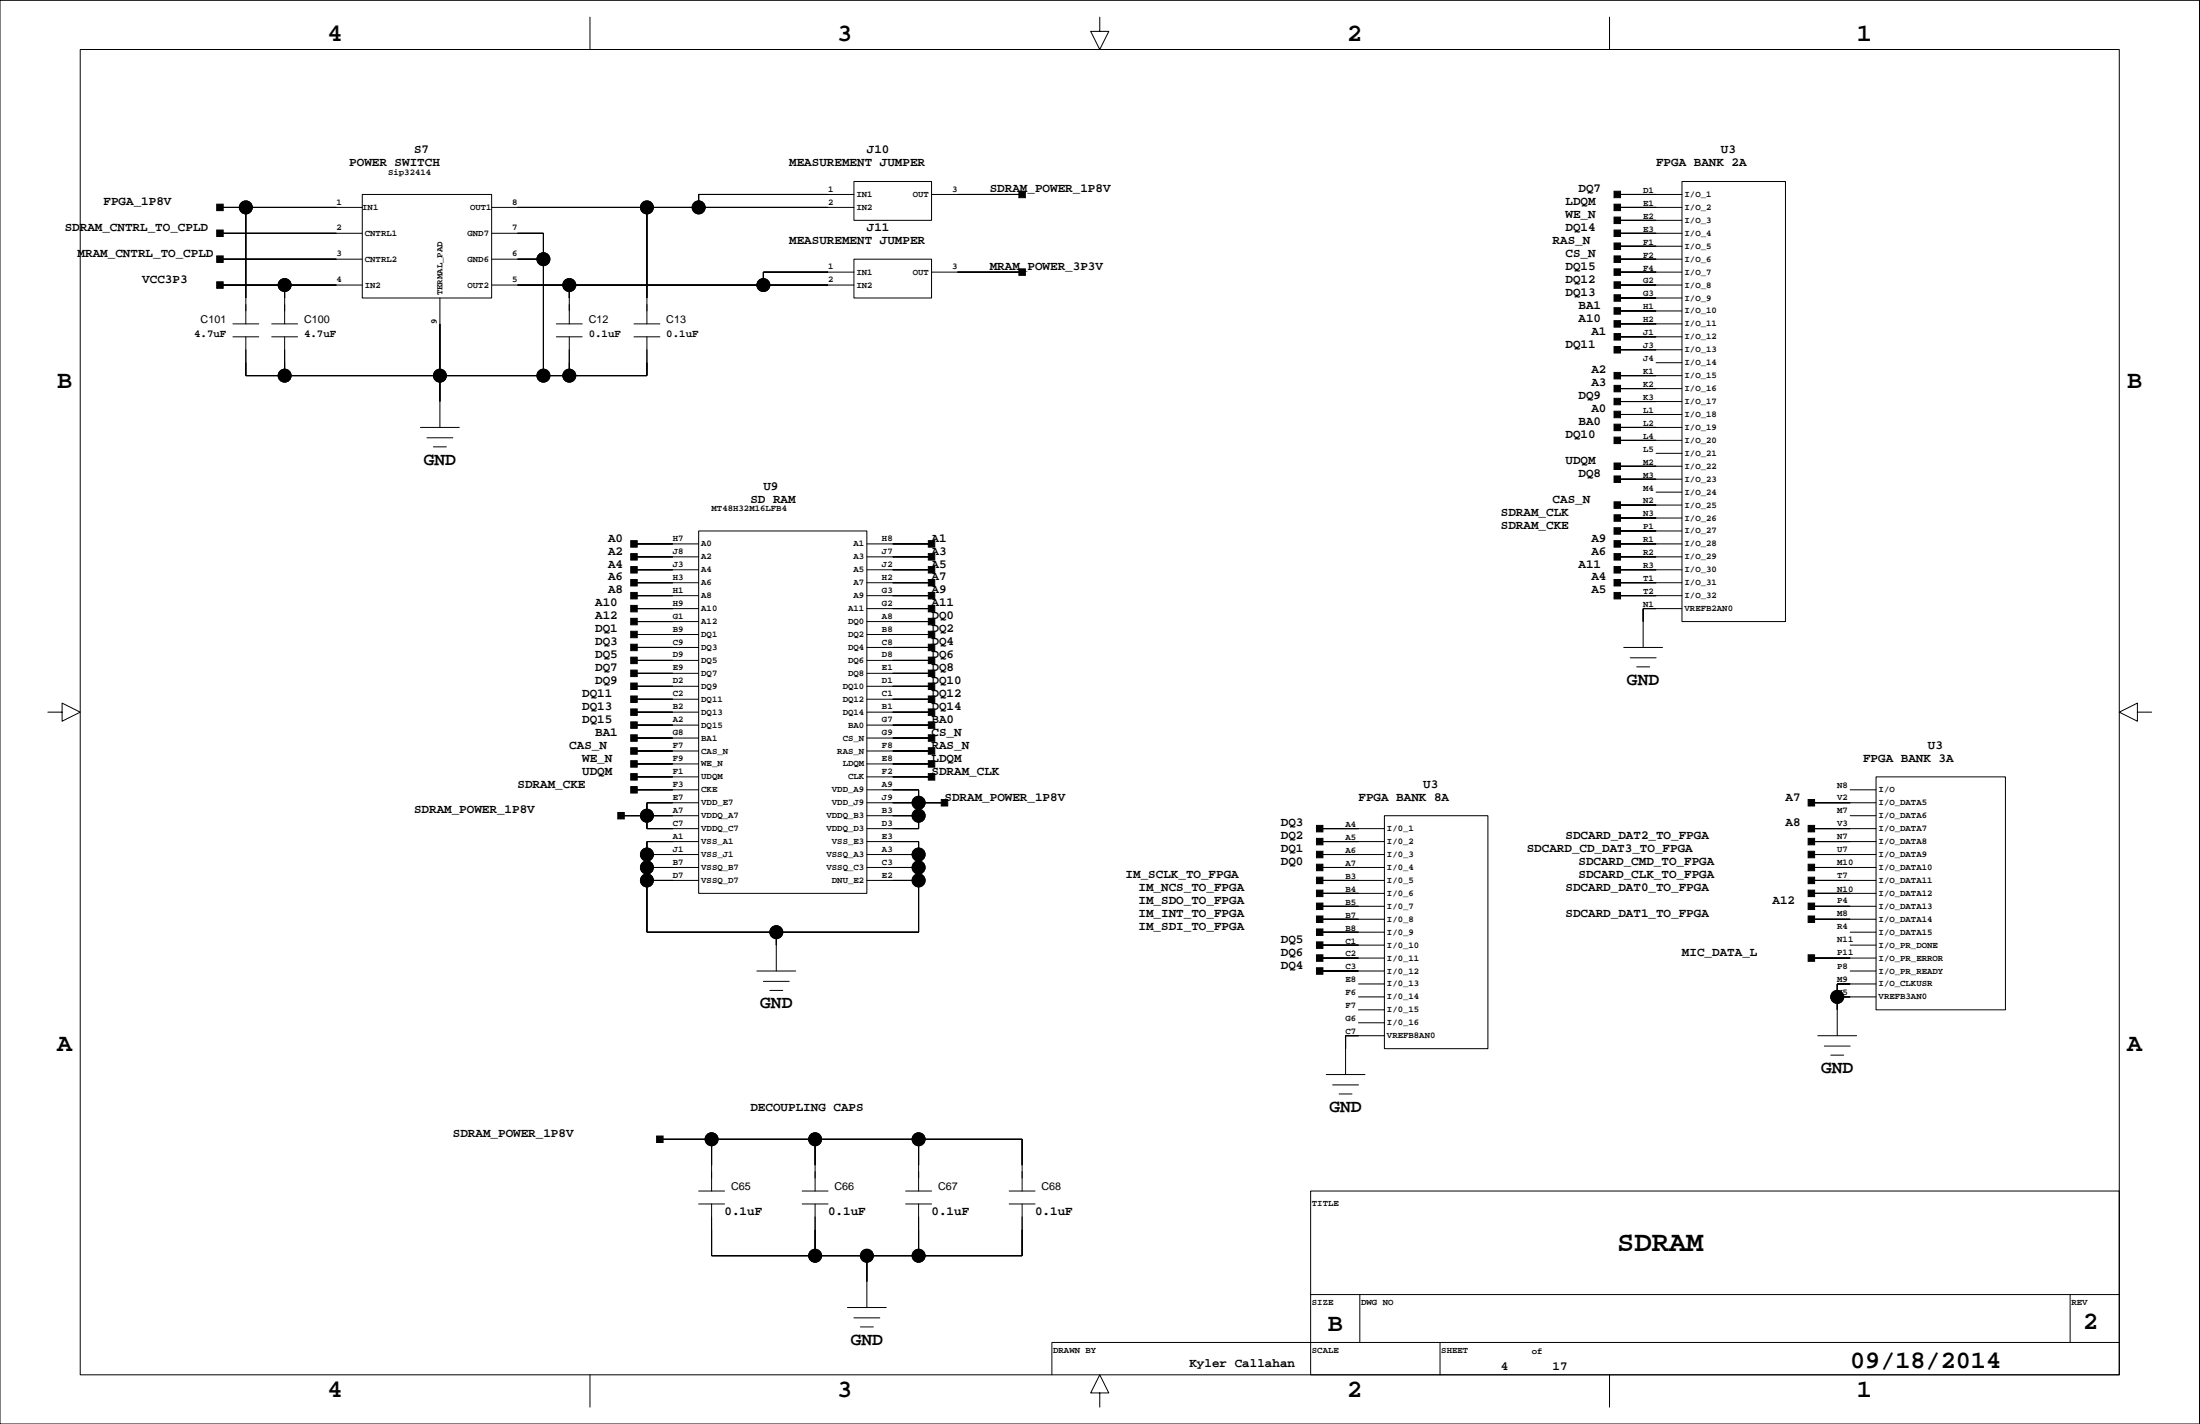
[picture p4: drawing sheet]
<svg xmlns="http://www.w3.org/2000/svg" width="432mm" height="279mm" viewBox="0 0 432 279" stroke-linecap="round" stroke-linejoin="round" font-family="sans-serif">
<g fill="none" stroke="#000" stroke-width=".2">
<path d="M0 .1h431.7v279.3h-431.7zM15.7 9.7h400.3v260.1h-400.3zM115.8 3.4v6.3M215.9 3.4v2.8h1.7l-1.7 3.5-1.8-3.5h1.8M315.9 3.4v6.3M71.1 38.2h25.4v20.3h-25.4zM167.6 35.6h15.2v7.6h-15.2zM167.6 38.2h-30.5v2.5M182.8 38.2h17.8M317.4 38.2h12.7M330.1 35.6h20.3v86.4h-20.3zM43.2 50.9h27.9"/>
<path d="M43.2 45.8h27.9M43.2 55.9h27.9M43.2 40.7h27.9M48.2 40.7v22.8M55.9 55.9v7.6M86.3 58.5v25.4M96.5 50.9h10.2M96.5 45.8h10.2v27.9M96.5 55.9h71.1M96.5 40.7h71.1M111.7 55.9v7.6M127 40.7v22.8"/>
<path d="M167.6 50.9h15.2v7.6h-15.2zM167.6 53.4h-17.8v2.5M182.8 53.4h17.8M317.4 50.9h12.7M317.4 45.8h12.7M317.4 53.4h12.7M317.4 55.9h12.7M317.4 40.7h12.7M317.4 43.2h12.7M317.4 48.3h12.7M317.4 58.5h12.7M45.7 63.5h5.1"/>
<path d="M45.7 66.1h5.1M48.2 66.1v7.6h78.8v-7.6M53.3 63.5h5.1M53.3 66.1h5.1M55.9 66.1v7.6M109.2 63.5h5.1M109.2 66.1h5.1M111.7 66.1v7.6M124.4 63.5h5.1M124.4 66.1h5.1M317.4 63.5h12.7M317.4 66.1h12.7"/>
<path d="M317.4 73.7h12.7M317.4 61h12.7M317.4 68.6h12.7M317.4 76.2h12.7M317.4 78.8h12.7M325 71.2h5.1M82.5 83.9h7.6M83.8 85.9h5.1M85.1 87.7h2.5M317.4 83.9h12.7M317.4 81.3h12.7M317.4 86.4h12.7"/>
<path d="M317.4 91.5h12.7M317.4 94h12.7M317.4 99.1h12.7M325 88.9h5.1M325 96.6h5.1M124.4 106.7h12.7M124.4 109.3h12.7M124.4 111.8h12.7M124.4 114.3h12.7M124.4 116.9h12.7M124.4 119.4h12.7M137.1 104.2h33v71.1h-33z"/>
<path d="M170.1 106.7h12.7M170.1 109.3h12.7M170.1 111.8h12.7M170.1 114.3h12.7M170.1 116.9h12.7M170.1 119.4h12.7M317.4 106.7h12.7M317.4 109.3h12.7M317.4 111.8h12.7M317.4 114.3h12.7M317.4 116.9h12.7M317.4 101.6h12.7"/>
<path d="M317.4 104.2h12.7M330.1 119.4h-7.6v7.6M9.4 139.7h2.8v-1.7l3.5 1.7-3.5 1.8v-1.8M124.4 122h12.7M124.4 124.5h12.7M124.4 127h12.7M124.4 129.6h12.7M124.4 132.1h12.7M124.4 134.7h12.7M124.4 137.2h12.7M124.4 139.7h12.7M170.1 122h12.7"/>
<path d="M170.1 124.5h12.7M170.1 127h12.7M170.1 129.6h12.7M170.1 132.1h12.7M170.1 134.7h12.7M170.1 137.2h12.7M170.1 139.7h12.7M318.7 127h7.6M320 129.1h5M321.2 130.8h2.6M419.5 139.7v-1.7l-3.5 1.7 3.5 1.8v-1.8h2.8M124.4 142.3h12.7"/>
<path d="M124.4 144.8h12.7M124.4 147.3h12.7M124.4 149.9h12.7M124.4 152.4h12.7M124.4 155h12.7M137.1 157.5h-10.1v5.1h10.1M170.1 142.3h12.7M170.1 144.8h12.7M170.1 147.3h12.7M170.1 149.9h12.7M170.1 152.4h12.7M170.1 155h10.2v7.6h-10.2"/>
<path d="M170.1 157.5h15.3M355.5 157.5h12.7M363.1 155h5.1M368.2 152.4h25.4v45.7h-25.4zM121.9 160h15.2M127 167.7h10.1M127 170.2h10.1M127 172.7h10.1M137.1 165.1h-10.1v17.8h53.3v-17.8h-10.2M170.1 160h10.2M170.1 167.7h10.2M170.1 170.2h10.2"/>
<path d="M170.1 172.7h10.2M259 162.6h12.7M259 165.1h12.7M259 167.7h12.7M259 170.2h12.7M259 172.7h12.7M259 177.8h12.7M259 175.3h12.7M271.7 160h20.3v45.8h-20.3zM355.5 162.6h12.7M355.5 165.1h12.7M355.5 167.7h12.7"/>
<path d="M355.5 170.2h12.7M355.5 172.7h12.7M355.5 177.8h12.7M355.5 175.3h12.7M363.1 160h5.1M148.6 190.5h7.6M149.8 192.6h5.1M151.1 194.3h2.5M152.4 182.9v7.6M259 190.5h12.7M259 182.9h12.7M259 188h12.7"/>
<path d="M259 185.4h12.7M259 180.4h12.7M266.6 193.1h5.1M266.6 195.6h5.1M266.6 198.1h5.1M355.5 188h12.7M355.5 180.4h12.7M360.6 195.6h7.6M363.1 190.5h5.1M363.1 182.9h5.1M363.1 185.4h5.1M368.2 193.1h-7.6v10.1"/>
<path d="M260.3 210.8h7.6M261.6 212.9h5M262.8 214.6h2.6M266.6 200.7h5.1M271.7 203.2h-7.6v7.6M356.8 203.2h7.6M358.1 205.2h5M359.3 207h2.6M129.5 223.5h71.1v10.2M137.1 233.7h5.1M137.1 236.2h5.1M139.7 236.2v10.2h60.9v-10.2"/>
<path d="M139.7 223.5v10.2M157.4 233.7h5.1M157.4 236.2h5.1M160 223.5v10.2M160 236.2v10.2M177.8 233.7h5M177.8 236.2h5M180.3 223.5v10.2M180.3 236.2v10.2M198.1 233.7h5.1M198.1 236.2h5.1M257.2 233.7h158.8v36.1h-158.8z"/>
<path d="M166.3 256.5h7.7M167.6 258.6h5.1M170.1 246.4v10.1M257.2 254h158.8M266.9 254v9.4M406.3 254v9.4M115.8 269.8v6.3M168.9 260.4h2.5M215.9 273.3h1.7l-1.7-3.5-1.8 3.5h1.8v2.8M282.6 263.4v6.4M315.9 269.8v6.3M416 263.4h-209.5v6.4"/>
<circle cx="48.2" cy="40.7" r="1.27"/>
<circle cx="55.9" cy="55.9" r="1.27"/>
<circle cx="106.7" cy="50.9" r="1.27"/>
<circle cx="111.7" cy="55.9" r="1.27"/>
<circle cx="127" cy="40.7" r="1.27"/>
<circle cx="137.1" cy="40.7" r="1.27"/>
<circle cx="149.8" cy="55.9" r="1.27"/>
<circle cx="55.9" cy="73.7" r="1.27"/>
<circle cx="86.3" cy="73.7" r="1.27"/>
<circle cx="106.7" cy="73.7" r="1.27"/>
<circle cx="111.7" cy="73.7" r="1.27"/>
<circle cx="180.3" cy="157.5" r="1.27"/>
<circle cx="127" cy="170.2" r="1.27"/>
<circle cx="127" cy="167.7" r="1.27"/>
<circle cx="127" cy="160" r="1.27"/>
<circle cx="127" cy="172.7" r="1.27"/>
<circle cx="180.3" cy="170.2" r="1.27"/>
<circle cx="180.3" cy="160" r="1.27"/>
<circle cx="180.3" cy="167.7" r="1.27"/>
<circle cx="180.3" cy="172.7" r="1.27"/>
<circle cx="152.4" cy="182.9" r="1.27"/>
<circle cx="360.6" cy="195.6" r="1.27"/>
<circle cx="139.7" cy="223.5" r="1.27"/>
<circle cx="160" cy="223.5" r="1.27"/>
<circle cx="180.3" cy="223.5" r="1.27"/>
<circle cx="160" cy="246.4" r="1.27"/>
<circle cx="170.1" cy="246.4" r="1.27"/>
<circle cx="180.3" cy="246.4" r="1.27"/>
</g>
<g fill="#000" stroke="#000" stroke-width=".2">
<path d="M137.1 38.2v2.5z" fill-rule="evenodd"/>
<path d="M137.1 38.2h25.4z" fill-rule="evenodd"/>
<path d="M200 37.5h1.2v1.3h-1.2z" fill-rule="evenodd"/>
<path d="M187.9 38.2h12.7z" fill-rule="evenodd"/>
<path d="M316.8 37.5h1.3v1.3h-1.3z" fill-rule="evenodd"/>
<path d="M317.4 38.2h7.6z" fill-rule="evenodd"/>
<path d="M42.5 45.1h1.3v1.3h-1.3z" fill-rule="evenodd"/>
<path d="M42.5 50.2h1.3v1.3h-1.3z" fill-rule="evenodd"/>
<path d="M42.5 55.3h1.3v1.3h-1.3z" fill-rule="evenodd"/>
<path d="M42.5 40.1h1.3v1.2h-1.3z" fill-rule="evenodd"/>
<path d="M48.2 40.7v17.8z" fill-rule="evenodd"/>
<path d="M43.2 40.7h5z" fill-rule="evenodd"/>
<path d="M43.2 55.9h12.7z" fill-rule="evenodd"/>
<path d="M55.9 55.9v2.6z" fill-rule="evenodd"/>
<path d="M43.2 45.8h22.8z" fill-rule="evenodd"/>
<path d="M43.2 50.9h22.8z" fill-rule="evenodd"/>
<path d="M55.9 55.9h10.1z" fill-rule="evenodd"/>
<path d="M48.2 40.7h17.8z" fill-rule="evenodd"/>
<path d="M101.6 50.9h5.1z" fill-rule="evenodd"/>
<path d="M106.7 50.9v22.8z" fill-rule="evenodd"/>
<path d="M106.7 45.8v5.1z" fill-rule="evenodd"/>
<path d="M101.6 45.8h5.1z" fill-rule="evenodd"/>
<path d="M111.7 55.9v2.6z" fill-rule="evenodd"/>
<path d="M101.6 55.9h10.1z" fill-rule="evenodd"/>
<path d="M127 40.7v17.8z" fill-rule="evenodd"/>
<path d="M101.6 40.7h25.4z" fill-rule="evenodd"/>
<path d="M127 40.7h10.1z" fill-rule="evenodd"/>
<path d="M149.8 53.4v2.5z" fill-rule="evenodd"/>
<path d="M111.7 55.9h38.1z" fill-rule="evenodd"/>
<path d="M149.8 53.4h12.7z" fill-rule="evenodd"/>
<path d="M149.8 55.9h12.7z" fill-rule="evenodd"/>
<path d="M137.1 40.7h25.4z" fill-rule="evenodd"/>
<path d="M200 52.8h1.2v1.2h-1.2z" fill-rule="evenodd"/>
<path d="M187.9 53.4h12.7z" fill-rule="evenodd"/>
<path d="M316.8 40.1h1.3v1.2h-1.3z" fill-rule="evenodd"/>
<path d="M316.8 42.6h1.3v1.3h-1.3z" fill-rule="evenodd"/>
<path d="M316.8 47.7h1.3v1.2h-1.3z" fill-rule="evenodd"/>
<path d="M316.8 50.2h1.3v1.3h-1.3z" fill-rule="evenodd"/>
<path d="M316.8 45.1h1.3v1.3h-1.3z" fill-rule="evenodd"/>
<path d="M316.8 55.3h1.3v1.3h-1.3z" fill-rule="evenodd"/>
<path d="M316.8 52.8h1.3v1.2h-1.3z" fill-rule="evenodd"/>
<path d="M316.8 57.8h1.3v1.3h-1.3z" fill-rule="evenodd"/>
<path d="M317.4 40.7h7.6z" fill-rule="evenodd"/>
<path d="M317.4 43.2h7.6z" fill-rule="evenodd"/>
<path d="M317.4 48.3h7.6z" fill-rule="evenodd"/>
<path d="M317.4 50.9h7.6z" fill-rule="evenodd"/>
<path d="M317.4 45.8h7.6z" fill-rule="evenodd"/>
<path d="M317.4 55.9h7.6z" fill-rule="evenodd"/>
<path d="M317.4 53.4h7.6z" fill-rule="evenodd"/>
<path d="M317.4 58.5h7.6z" fill-rule="evenodd"/>
<path d="M48.2 71.2v2.5z" fill-rule="evenodd"/>
<path d="M55.9 71.2v2.5z" fill-rule="evenodd"/>
<path d="M48.2 73.7h7.7z" fill-rule="evenodd"/>
<path d="M86.3 73.7v5.1z" fill-rule="evenodd"/>
<path d="M86.3 63.5v10.2z" fill-rule="evenodd"/>
<path d="M55.9 73.7h30.4z" fill-rule="evenodd"/>
<path d="M86.3 73.7h20.4z" fill-rule="evenodd"/>
<path d="M111.7 71.2v2.5z" fill-rule="evenodd"/>
<path d="M106.7 73.7h5z" fill-rule="evenodd"/>
<path d="M127 71.2v2.5z" fill-rule="evenodd"/>
<path d="M111.7 73.7h15.3z" fill-rule="evenodd"/>
<path d="M316.8 60.4h1.3v1.2h-1.3z" fill-rule="evenodd"/>
<path d="M316.8 62.9h1.3v1.3h-1.3z" fill-rule="evenodd"/>
<path d="M316.8 65.5h1.3v1.2h-1.3z" fill-rule="evenodd"/>
<path d="M316.8 73.1h1.3v1.2h-1.3z" fill-rule="evenodd"/>
<path d="M316.8 75.6h1.3v1.3h-1.3z" fill-rule="evenodd"/>
<path d="M316.8 78.2h1.3v1.2h-1.3z" fill-rule="evenodd"/>
<path d="M316.8 68h1.3v1.3h-1.3z" fill-rule="evenodd"/>
<path d="M317.4 61h7.6z" fill-rule="evenodd"/>
<path d="M317.4 63.5h7.6z" fill-rule="evenodd"/>
<path d="M317.4 66.1h7.6z" fill-rule="evenodd"/>
<path d="M317.4 73.7h7.6z" fill-rule="evenodd"/>
<path d="M317.4 76.2h7.6z" fill-rule="evenodd"/>
<path d="M317.4 78.8h7.6z" fill-rule="evenodd"/>
<path d="M317.4 68.6h7.6z" fill-rule="evenodd"/>
<path d="M316.8 90.8h1.3v1.3h-1.3z" fill-rule="evenodd"/>
<path d="M316.8 98.5h1.3v1.2h-1.3z" fill-rule="evenodd"/>
<path d="M316.8 83.2h1.3v1.3h-1.3z" fill-rule="evenodd"/>
<path d="M316.8 80.7h1.3v1.3h-1.3z" fill-rule="evenodd"/>
<path d="M316.8 85.8h1.3v1.2h-1.3z" fill-rule="evenodd"/>
<path d="M316.8 93.4h1.3v1.3h-1.3z" fill-rule="evenodd"/>
<path d="M317.4 91.5h7.6z" fill-rule="evenodd"/>
<path d="M317.4 99.1h7.6z" fill-rule="evenodd"/>
<path d="M317.4 83.9h7.6z" fill-rule="evenodd"/>
<path d="M317.4 81.3h7.6z" fill-rule="evenodd"/>
<path d="M317.4 86.4h7.6z" fill-rule="evenodd"/>
<path d="M317.4 94h7.6z" fill-rule="evenodd"/>
<path d="M123.8 106.1h1.3v1.3h-1.3z" fill-rule="evenodd"/>
<path d="M123.8 108.6h1.3v1.3h-1.3z" fill-rule="evenodd"/>
<path d="M123.8 111.2h1.3v1.2h-1.3z" fill-rule="evenodd"/>
<path d="M123.8 113.7h1.3v1.3h-1.3z" fill-rule="evenodd"/>
<path d="M123.8 116.2h1.3v1.3h-1.3z" fill-rule="evenodd"/>
<path d="M124.4 106.7h7.7z" fill-rule="evenodd"/>
<path d="M124.4 109.3h7.7z" fill-rule="evenodd"/>
<path d="M124.4 111.8h7.7z" fill-rule="evenodd"/>
<path d="M124.4 114.3h7.7z" fill-rule="evenodd"/>
<path d="M124.4 116.9h7.7z" fill-rule="evenodd"/>
<path d="M124.4 119.4h7.7z" fill-rule="evenodd"/>
<path d="M182.2 116.2h1.3v1.3h-1.3z" fill-rule="evenodd"/>
<path d="M182.2 113.7h1.3v1.3h-1.3z" fill-rule="evenodd"/>
<path d="M182.2 111.2h1.3v1.2h-1.3z" fill-rule="evenodd"/>
<path d="M182.2 108.6h1.3v1.3h-1.3z" fill-rule="evenodd"/>
<path d="M182.2 106.1h1.3v1.3h-1.3z" fill-rule="evenodd"/>
<path d="M175.2 119.4h7.6z" fill-rule="evenodd"/>
<path d="M175.2 116.9h7.6z" fill-rule="evenodd"/>
<path d="M175.2 114.3h7.6z" fill-rule="evenodd"/>
<path d="M175.2 111.8h7.6z" fill-rule="evenodd"/>
<path d="M175.2 109.3h7.6z" fill-rule="evenodd"/>
<path d="M175.2 106.7h7.6z" fill-rule="evenodd"/>
<path d="M316.8 103.5h1.3v1.3h-1.3z" fill-rule="evenodd"/>
<path d="M316.8 101h1.3v1.3h-1.3z" fill-rule="evenodd"/>
<path d="M316.8 106.1h1.3v1.3h-1.3z" fill-rule="evenodd"/>
<path d="M316.8 111.2h1.3v1.2h-1.3z" fill-rule="evenodd"/>
<path d="M316.8 108.6h1.3v1.3h-1.3z" fill-rule="evenodd"/>
<path d="M316.8 113.7h1.3v1.3h-1.3z" fill-rule="evenodd"/>
<path d="M316.8 116.2h1.3v1.3h-1.3z" fill-rule="evenodd"/>
<path d="M322.5 119.4v2.6z" fill-rule="evenodd"/>
<path d="M317.4 104.2h7.6z" fill-rule="evenodd"/>
<path d="M317.4 101.6h7.6z" fill-rule="evenodd"/>
<path d="M317.4 106.7h7.6z" fill-rule="evenodd"/>
<path d="M317.4 111.8h7.6z" fill-rule="evenodd"/>
<path d="M317.4 109.3h7.6z" fill-rule="evenodd"/>
<path d="M317.4 114.3h7.6z" fill-rule="evenodd"/>
<path d="M317.4 116.9h7.6z" fill-rule="evenodd"/>
<path d="M322.5 119.4h2.5z" fill-rule="evenodd"/>
<path d="M123.8 118.8h1.3v1.3h-1.3z" fill-rule="evenodd"/>
<path d="M123.8 121.3h1.3v1.3h-1.3z" fill-rule="evenodd"/>
<path d="M123.8 123.9h1.3v1.2h-1.3z" fill-rule="evenodd"/>
<path d="M123.8 126.4h1.3v1.3h-1.3z" fill-rule="evenodd"/>
<path d="M123.8 128.9h1.3v1.3h-1.3z" fill-rule="evenodd"/>
<path d="M123.8 131.5h1.3v1.2h-1.3z" fill-rule="evenodd"/>
<path d="M123.8 134h1.3v1.3h-1.3z" fill-rule="evenodd"/>
<path d="M123.8 136.6h1.3v1.2h-1.3z" fill-rule="evenodd"/>
<path d="M124.4 122h7.7z" fill-rule="evenodd"/>
<path d="M124.4 124.5h7.7z" fill-rule="evenodd"/>
<path d="M124.4 127h7.7z" fill-rule="evenodd"/>
<path d="M124.4 129.6h7.7z" fill-rule="evenodd"/>
<path d="M124.4 132.1h7.7z" fill-rule="evenodd"/>
<path d="M124.4 134.7h7.7z" fill-rule="evenodd"/>
<path d="M124.4 137.2h7.7z" fill-rule="evenodd"/>
<path d="M124.4 139.7h7.7z" fill-rule="evenodd"/>
<path d="M182.2 136.6h1.3v1.2h-1.3z" fill-rule="evenodd"/>
<path d="M182.2 134h1.3v1.3h-1.3z" fill-rule="evenodd"/>
<path d="M182.2 131.5h1.3v1.2h-1.3z" fill-rule="evenodd"/>
<path d="M182.2 128.9h1.3v1.3h-1.3z" fill-rule="evenodd"/>
<path d="M182.2 126.4h1.3v1.3h-1.3z" fill-rule="evenodd"/>
<path d="M182.2 123.9h1.3v1.2h-1.3z" fill-rule="evenodd"/>
<path d="M182.2 121.3h1.3v1.3h-1.3z" fill-rule="evenodd"/>
<path d="M182.2 118.8h1.3v1.3h-1.3z" fill-rule="evenodd"/>
<path d="M175.2 139.7h7.6z" fill-rule="evenodd"/>
<path d="M175.2 137.2h7.6z" fill-rule="evenodd"/>
<path d="M175.2 134.7h7.6z" fill-rule="evenodd"/>
<path d="M175.2 132.1h7.6z" fill-rule="evenodd"/>
<path d="M175.2 129.6h7.6z" fill-rule="evenodd"/>
<path d="M175.2 127h7.6z" fill-rule="evenodd"/>
<path d="M175.2 124.5h7.6z" fill-rule="evenodd"/>
<path d="M175.2 122h7.6z" fill-rule="evenodd"/>
<path d="M123.8 139.1h1.3v1.3h-1.3z" fill-rule="evenodd"/>
<path d="M123.8 141.6h1.3v1.3h-1.3z" fill-rule="evenodd"/>
<path d="M123.8 144.2h1.3v1.2h-1.3z" fill-rule="evenodd"/>
<path d="M123.8 146.7h1.3v1.3h-1.3z" fill-rule="evenodd"/>
<path d="M123.8 149.3h1.3v1.2h-1.3z" fill-rule="evenodd"/>
<path d="M123.8 151.8h1.3v1.3h-1.3z" fill-rule="evenodd"/>
<path d="M123.8 154.3h1.3v1.3h-1.3z" fill-rule="evenodd"/>
<path d="M127 157.5v2.5z" fill-rule="evenodd"/>
<path d="M127 157.5h5.1z" fill-rule="evenodd"/>
<path d="M124.4 142.3h7.7z" fill-rule="evenodd"/>
<path d="M124.4 144.8h7.7z" fill-rule="evenodd"/>
<path d="M124.4 147.3h7.7z" fill-rule="evenodd"/>
<path d="M124.4 149.9h7.7z" fill-rule="evenodd"/>
<path d="M124.4 152.4h7.7z" fill-rule="evenodd"/>
<path d="M124.4 155h7.7z" fill-rule="evenodd"/>
<path d="M180.3 157.5v2.5z" fill-rule="evenodd"/>
<path d="M175.2 157.5h5.1z" fill-rule="evenodd"/>
<path d="M180.3 155v2.5z" fill-rule="evenodd"/>
<path d="M175.2 155h5.1z" fill-rule="evenodd"/>
<path d="M182.2 151.8h1.3v1.3h-1.3z" fill-rule="evenodd"/>
<path d="M182.2 149.3h1.3v1.2h-1.3z" fill-rule="evenodd"/>
<path d="M182.2 146.7h1.3v1.3h-1.3z" fill-rule="evenodd"/>
<path d="M182.2 144.2h1.3v1.2h-1.3z" fill-rule="evenodd"/>
<path d="M182.2 141.6h1.3v1.3h-1.3z" fill-rule="evenodd"/>
<path d="M182.2 139.1h1.3v1.3h-1.3z" fill-rule="evenodd"/>
<path d="M175.2 152.4h7.6z" fill-rule="evenodd"/>
<path d="M175.2 149.9h7.6z" fill-rule="evenodd"/>
<path d="M175.2 147.3h7.6z" fill-rule="evenodd"/>
<path d="M175.2 144.8h7.6z" fill-rule="evenodd"/>
<path d="M175.2 142.3h7.6z" fill-rule="evenodd"/>
<path d="M184.7 156.9h1.3v1.2h-1.3z" fill-rule="evenodd"/>
<path d="M180.3 157.5h5.1z" fill-rule="evenodd"/>
<path d="M354.9 156.9h1.3v1.2h-1.3z" fill-rule="evenodd"/>
<path d="M355.5 157.5h7.6z" fill-rule="evenodd"/>
<path d="M121.3 159.4h1.2v1.3h-1.2z" fill-rule="evenodd"/>
<path d="M127 165.1v2.6z" fill-rule="evenodd"/>
<path d="M127 167.7v2.5z" fill-rule="evenodd"/>
<path d="M127 170.2v2.5z" fill-rule="evenodd"/>
<path d="M127 172.7v10.2z" fill-rule="evenodd"/>
<path d="M127 160v2.6z" fill-rule="evenodd"/>
<path d="M121.9 160h5.1z" fill-rule="evenodd"/>
<path d="M127 172.7h5.1z" fill-rule="evenodd"/>
<path d="M127 170.2h5.1z" fill-rule="evenodd"/>
<path d="M127 167.7h5.1z" fill-rule="evenodd"/>
<path d="M127 165.1h5.1z" fill-rule="evenodd"/>
<path d="M127 162.6h5.1z" fill-rule="evenodd"/>
<path d="M127 160h5.1z" fill-rule="evenodd"/>
<path d="M175.2 165.1h5.1z" fill-rule="evenodd"/>
<path d="M180.3 165.1v2.6z" fill-rule="evenodd"/>
<path d="M175.2 167.7h5.1z" fill-rule="evenodd"/>
<path d="M175.2 170.2h5.1z" fill-rule="evenodd"/>
<path d="M175.2 172.7h5.1z" fill-rule="evenodd"/>
<path d="M180.3 167.7v2.5z" fill-rule="evenodd"/>
<path d="M180.3 170.2v2.5z" fill-rule="evenodd"/>
<path d="M180.3 172.7v10.2z" fill-rule="evenodd"/>
<path d="M175.2 162.6h5.1z" fill-rule="evenodd"/>
<path d="M180.3 160v2.6z" fill-rule="evenodd"/>
<path d="M175.2 160h5.1z" fill-rule="evenodd"/>
<path d="M258.4 164.5h1.3v1.3h-1.3z" fill-rule="evenodd"/>
<path d="M258.4 169.6h1.3v1.2h-1.3z" fill-rule="evenodd"/>
<path d="M258.4 162h1.3v1.2h-1.3z" fill-rule="evenodd"/>
<path d="M258.4 167h1.3v1.3h-1.3z" fill-rule="evenodd"/>
<path d="M258.4 174.6h1.3v1.3h-1.3z" fill-rule="evenodd"/>
<path d="M258.4 172.1h1.3v1.3h-1.3z" fill-rule="evenodd"/>
<path d="M258.4 177.2h1.3v1.3h-1.3z" fill-rule="evenodd"/>
<path d="M259 165.1h7.6z" fill-rule="evenodd"/>
<path d="M259 170.2h7.6z" fill-rule="evenodd"/>
<path d="M259 162.6h7.6z" fill-rule="evenodd"/>
<path d="M259 167.7h7.6z" fill-rule="evenodd"/>
<path d="M259 175.3h7.6z" fill-rule="evenodd"/>
<path d="M259 172.7h7.6z" fill-rule="evenodd"/>
<path d="M259 177.8h7.6z" fill-rule="evenodd"/>
<path d="M354.9 177.2h1.3v1.3h-1.3z" fill-rule="evenodd"/>
<path d="M354.9 162h1.3v1.2h-1.3z" fill-rule="evenodd"/>
<path d="M354.9 164.5h1.3v1.3h-1.3z" fill-rule="evenodd"/>
<path d="M354.9 167h1.3v1.3h-1.3z" fill-rule="evenodd"/>
<path d="M354.9 169.6h1.3v1.2h-1.3z" fill-rule="evenodd"/>
<path d="M354.9 172.1h1.3v1.3h-1.3z" fill-rule="evenodd"/>
<path d="M354.9 174.6h1.3v1.3h-1.3z" fill-rule="evenodd"/>
<path d="M355.5 177.8h7.6z" fill-rule="evenodd"/>
<path d="M355.5 162.6h7.6z" fill-rule="evenodd"/>
<path d="M355.5 165.1h7.6z" fill-rule="evenodd"/>
<path d="M355.5 167.7h7.6z" fill-rule="evenodd"/>
<path d="M355.5 170.2h7.6z" fill-rule="evenodd"/>
<path d="M355.5 172.7h7.6z" fill-rule="evenodd"/>
<path d="M355.5 175.3h7.6z" fill-rule="evenodd"/>
<path d="M127 182.9h25.4z" fill-rule="evenodd"/>
<path d="M152.4 182.9v2.5z" fill-rule="evenodd"/>
<path d="M152.4 182.9h27.9z" fill-rule="evenodd"/>
<path d="M258.4 189.9h1.3v1.3h-1.3z" fill-rule="evenodd"/>
<path d="M258.4 187.3h1.3v1.3h-1.3z" fill-rule="evenodd"/>
<path d="M258.4 184.8h1.3v1.3h-1.3z" fill-rule="evenodd"/>
<path d="M258.4 182.3h1.3v1.2h-1.3z" fill-rule="evenodd"/>
<path d="M258.4 179.7h1.3v1.3h-1.3z" fill-rule="evenodd"/>
<path d="M259 190.5h7.6z" fill-rule="evenodd"/>
<path d="M259 188h7.6z" fill-rule="evenodd"/>
<path d="M259 185.4h7.6z" fill-rule="evenodd"/>
<path d="M259 182.9h7.6z" fill-rule="evenodd"/>
<path d="M259 180.4h7.6z" fill-rule="evenodd"/>
<path d="M354.9 179.7h1.3v1.3h-1.3z" fill-rule="evenodd"/>
<path d="M354.9 187.3h1.3v1.3h-1.3z" fill-rule="evenodd"/>
<path d="M360.6 193.1v2.5z" fill-rule="evenodd"/>
<path d="M360.6 195.6v2.5z" fill-rule="evenodd"/>
<path d="M360.6 193.1h2.5z" fill-rule="evenodd"/>
<path d="M360.6 195.6h2.5z" fill-rule="evenodd"/>
<path d="M355.5 180.4h7.6z" fill-rule="evenodd"/>
<path d="M355.5 188h7.6z" fill-rule="evenodd"/>
<path d="M264.1 203.2v2.6z" fill-rule="evenodd"/>
<path d="M264.1 203.2h2.5z" fill-rule="evenodd"/>
<path d="M128.9 222.9h1.2v1.3h-1.2z" fill-rule="evenodd"/>
<path d="M129.5 223.5h10.2z" fill-rule="evenodd"/>
<path d="M139.7 223.5v5.1z" fill-rule="evenodd"/>
<path d="M139.7 223.5h20.3z" fill-rule="evenodd"/>
<path d="M160 223.5v5.1z" fill-rule="evenodd"/>
<path d="M160 223.5h20.3z" fill-rule="evenodd"/>
<path d="M180.3 223.5v5.1z" fill-rule="evenodd"/>
<path d="M200.6 223.5v5.1z" fill-rule="evenodd"/>
<path d="M180.3 223.5h20.3z" fill-rule="evenodd"/>
<path d="M139.7 241.3v5.1z" fill-rule="evenodd"/>
<path d="M139.7 246.4h20.3z" fill-rule="evenodd"/>
<path d="M160 241.3v5.1z" fill-rule="evenodd"/>
<path d="M170.1 246.4v5.1z" fill-rule="evenodd"/>
<path d="M160 246.4h10.1z" fill-rule="evenodd"/>
<path d="M170.1 246.4h10.2z" fill-rule="evenodd"/>
<path d="M180.3 241.3v5.1z" fill-rule="evenodd"/>
<path d="M200.6 241.3v5.1z" fill-rule="evenodd"/>
<path d="M180.3 246.4h20.3z" fill-rule="evenodd"/>
<circle cx="48.2" cy="40.7" r="1.27"/>
<circle cx="55.9" cy="55.9" r="1.27"/>
<circle cx="106.7" cy="50.9" r="1.27"/>
<circle cx="111.7" cy="55.9" r="1.27"/>
<circle cx="127" cy="40.7" r="1.27"/>
<circle cx="137.1" cy="40.7" r="1.27"/>
<circle cx="149.8" cy="55.9" r="1.27"/>
<circle cx="55.9" cy="73.7" r="1.27"/>
<circle cx="86.3" cy="73.7" r="1.27"/>
<circle cx="106.7" cy="73.7" r="1.27"/>
<circle cx="111.7" cy="73.7" r="1.27"/>
<circle cx="180.3" cy="157.5" r="1.27"/>
<circle cx="127" cy="170.2" r="1.27"/>
<circle cx="127" cy="167.7" r="1.27"/>
<circle cx="127" cy="160" r="1.27"/>
<circle cx="127" cy="172.7" r="1.27"/>
<circle cx="180.3" cy="170.2" r="1.27"/>
<circle cx="180.3" cy="160" r="1.27"/>
<circle cx="180.3" cy="167.7" r="1.27"/>
<circle cx="180.3" cy="172.7" r="1.27"/>
<circle cx="152.4" cy="182.9" r="1.27"/>
<circle cx="360.6" cy="195.6" r="1.27"/>
<circle cx="139.7" cy="223.5" r="1.27"/>
<circle cx="160" cy="223.5" r="1.27"/>
<circle cx="180.3" cy="223.5" r="1.27"/>
<circle cx="160" cy="246.4" r="1.27"/>
<circle cx="170.1" cy="246.4" r="1.27"/>
<circle cx="180.3" cy="246.4" r="1.27"/>
</g>
<text font-size="5.6" x="317.4" y="245.4">SDRAM</text>
<g font-size="4.9">
<text x="64.3" y="8.1">4</text>
<text x="164.3" y="8.1">3</text>
<text x="264.4" y="8.1">2</text>
<text x="364.4" y="8.1">1</text>
<text x="11.2" y="76.1">B</text>
<text x="417.5" y="76.1">B</text>
<text x="11.2" y="206.1">A</text>
<text x="417.5" y="206.1">A</text>
<text x="260.6" y="261.2">B</text>
<text x="408.8" y="260.7">2</text>
<text x="363.1" y="268.4">09/18/2014</text>
<text x="64.3" y="274.2">4</text>
<text x="164.3" y="274.2">3</text>
<text x="264.4" y="274.2">2</text>
<text x="364.4" y="274.2">1</text>
</g>
<g font-size="3.5">
<text x="83.2" y="91.2">GND</text>
<text x="319.3" y="134.4">GND</text>
<text x="149.2" y="197.9">GND</text>
<text x="357.4" y="210.6">GND</text>
<text x="260.9" y="218.2">GND</text>
<text x="167" y="263.9">GND</text>
</g>
<g font-size="2.5">
<text x="68.6" y="32.6">POWER SWITCH</text>
<text x="81.3" y="30.1">S7</text>
<text x="154.9" y="32.6">MEASUREMENT JUMPER</text>
<text x="170.1" y="30.1">J10</text>
<text x="325" y="32.6">FPGA BANK 2A</text>
<text x="337.7" y="30.1">U3</text>
<text x="20.3" y="40.3">FPGA_1P8V</text>
<text x="194.3" y="37.7">SDRAM_POWER_1P8V</text>
<text x="307.3" y="40.3">LDQM</text>
<text x="309.8" y="37.7">DQ7</text>
<text x="12.7" y="45.3">SDRAM_CNTRL_TO_CPLD</text>
<text x="154.9" y="47.9">MEASUREMENT JUMPER</text>
<text x="170.1" y="45.3">J11</text>
<text x="304.7" y="47.9">RAS_N</text>
<text x="307.3" y="42.8">WE_N</text>
<text x="307.3" y="45.3">DQ14</text>
<text x="15.2" y="50.4">MRAM_CNTRL_TO_CPLD</text>
<text x="194.3" y="53">MRAM_POWER_3P3V</text>
<text x="307.3" y="50.4">CS_N</text>
<text x="307.3" y="53">DQ15</text>
<text x="27.9" y="55.5">VCC3P3</text>
<text x="307.3" y="58">DQ13</text>
<text x="307.3" y="55.5">DQ12</text>
<text x="309.8" y="63.1">A10</text>
<text x="309.8" y="60.6">BA1</text>
<text x="312.3" y="65.6">A1</text>
<text x="307.3" y="68.2">DQ11</text>
<text x="312.3" y="73.3">A2</text>
<text x="312.3" y="75.8">A3</text>
<text x="309.8" y="83.4">BA0</text>
<text x="309.8" y="78.3">DQ9</text>
<text x="312.3" y="80.9">A0</text>
<text x="307.3" y="86">DQ10</text>
<text x="307.3" y="91">UDQM</text>
<text x="309.8" y="93.6">DQ8</text>
<text x="147.3" y="98.7">SD RAM</text>
<text x="149.8" y="96.1">U9</text>
<text x="294.6" y="101.2">SDRAM_CLK</text>
<text x="304.7" y="98.7">CAS_N</text>
<text x="119.4" y="106.3">A0</text>
<text x="182.8" y="106.3">A1</text>
<text x="294.6" y="103.7">SDRAM_CKE</text>
<text x="312.3" y="106.3">A9</text>
<text x="119.4" y="108.8">A2</text>
<text x="119.4" y="111.4">A4</text>
<text x="119.4" y="113.9">A6</text>
<text x="182.8" y="108.8">A3</text>
<text x="182.8" y="111.4">A5</text>
<text x="182.8" y="113.9">A7</text>
<text x="309.8" y="111.4">A11</text>
<text x="312.3" y="113.9">A4</text>
<text x="312.3" y="108.8">A6</text>
<text x="116.8" y="119">A10</text>
<text x="119.4" y="116.4">A8</text>
<text x="182.8" y="116.4">A9</text>
<text x="182.8" y="119">A11</text>
<text x="312.3" y="116.4">A5</text>
<text x="116.8" y="121.5">A12</text>
<text x="116.8" y="124.1">DQ1</text>
<text x="182.8" y="121.5">DQ0</text>
<text x="182.8" y="124.1">DQ2</text>
<text x="116.8" y="126.6">DQ3</text>
<text x="116.8" y="129.1">DQ5</text>
<text x="116.8" y="131.7">DQ7</text>
<text x="182.8" y="126.6">DQ4</text>
<text x="182.8" y="129.1">DQ6</text>
<text x="182.8" y="131.7">DQ8</text>
<text x="114.3" y="136.8">DQ11</text>
<text x="116.8" y="134.2">DQ9</text>
<text x="182.8" y="134.2">DQ10</text>
<text x="182.8" y="136.8">DQ12</text>
<text x="114.3" y="139.3">DQ13</text>
<text x="114.3" y="141.8">DQ15</text>
<text x="182.8" y="139.3">DQ14</text>
<text x="182.8" y="141.8">BA0</text>
<text x="111.7" y="146.9">CAS_N</text>
<text x="114.3" y="149.4">WE_N</text>
<text x="116.8" y="144.4">BA1</text>
<text x="182.8" y="144.4">CS_N</text>
<text x="182.8" y="146.9">RAS_N</text>
<text x="182.8" y="149.4">LDQM</text>
<text x="365.7" y="149.4">FPGA BANK 3A</text>
<text x="378.4" y="146.9">U3</text>
<text x="101.6" y="154.5">SDRAM_CKE</text>
<text x="114.3" y="152">UDQM</text>
<text x="182.8" y="152">SDRAM_CLK</text>
<text x="279.3" y="154.5">U3</text>
<text x="81.3" y="159.6">SDRAM_POWER_1P8V</text>
<text x="185.4" y="157.1">SDRAM_POWER_1P8V</text>
<text x="266.6" y="157.1">FPGA BANK 8A</text>
<text x="350.4" y="157.1">A7</text>
<text x="251.4" y="167.2">DQ1</text>
<text x="251.4" y="162.1">DQ3</text>
<text x="251.4" y="164.7">DQ2</text>
<text x="299.7" y="167.2">SDCARD_CD_DAT3_TO_FPGA</text>
<text x="307.3" y="164.7">SDCARD_DAT2_TO_FPGA</text>
<text x="350.4" y="162.1">A8</text>
<text x="220.9" y="172.3">IM_SCLK_TO_FPGA</text>
<text x="251.4" y="169.8">DQ0</text>
<text x="309.8" y="169.8">SDCARD_CMD_TO_FPGA</text>
<text x="309.8" y="172.3">SDCARD_CLK_TO_FPGA</text>
<text x="223.5" y="177.4">IM_SDO_TO_FPGA</text>
<text x="223.5" y="179.9">IM_INT_TO_FPGA</text>
<text x="223.5" y="174.8">IM_NCS_TO_FPGA</text>
<text x="307.3" y="174.8">SDCARD_DAT0_TO_FPGA</text>
<text x="307.3" y="179.9">SDCARD_DAT1_TO_FPGA</text>
<text x="347.9" y="177.4">A12</text>
<text x="223.5" y="182.5">IM_SDI_TO_FPGA</text>
<text x="251.4" y="185">DQ5</text>
<text x="251.4" y="187.5">DQ6</text>
<text x="251.4" y="190.1">DQ4</text>
<text x="330.1" y="187.5">MIC_DATA_L</text>
<text x="147.3" y="218">DECOUPLING CAPS</text>
<text x="88.9" y="223.1">SDRAM_POWER_1P8V</text>
<text x="142.2" y="238.3">0.1uF</text>
<text x="162.5" y="238.3">0.1uF</text>
<text x="182.8" y="238.3">0.1uF</text>
<text x="203.2" y="238.3">0.1uF</text>
<text x="233.5" y="268.2">Kyler Callahan</text>
<text x="294.6" y="268.8">4</text>
<text x="304.7" y="268.8">17</text>
</g>
<g font-size="2.1">
<text x="39.4" y="63.4">C101</text>
<text x="59.7" y="63.4">C100</text>
<text x="115.5" y="63.4">C12</text>
<text x="130.8" y="63.4">C13</text>
<text x="38.1" y="66">4.7uF</text>
<text x="59.7" y="66">4.7uF</text>
<text x="115.5" y="66">0.1uF</text>
<text x="130.8" y="66">0.1uF</text>
<text x="143.5" y="233.6">C65</text>
<text x="163.8" y="233.6">C66</text>
<text x="184.1" y="233.6">C67</text>
<text x="204.4" y="233.6">C68</text>
</g>
<g font-size="1.8">
<text x="76.2" y="34.3">Sip32414</text>
<text x="66" y="40.1">1</text>
<text x="71.1" y="41.2">IN1</text>
<text x="92.3" y="41.2">OUT1</text>
<text x="100.5" y="40.1">8</text>
<text x="162.5" y="40.1">2</text>
<text x="162.5" y="37.6">1</text>
<text x="168.1" y="38.7">IN1</text>
<text x="168.1" y="41.2">IN2</text>
<text x="179.2" y="38.7">OUT</text>
<text x="186.9" y="37.6">3</text>
<text x="322.5" y="40.4">E1</text>
<text x="322.5" y="37.8">D1</text>
<text x="330.6" y="38.7">I/O_1</text>
<text x="330.6" y="41.2">I/O_2</text>
<text x="66" y="45.2">2</text>
<text x="71.6" y="46.3">CNTRL1</text>
<text x="91.8" y="46.3">GND7</text>
<text x="100.5" y="45.2">7</text>
<text x="322.5" y="48">F1</text>
<text x="322.5" y="45.5">E3</text>
<text x="322.5" y="42.9">E2</text>
<text x="330.6" y="43.7">I/O_3</text>
<text x="330.6" y="46.3">I/O_4</text>
<text x="66" y="50.3">3</text>
<text x="71.6" y="51.3">CNTRL2</text>
<text x="91.8" y="51.3">GND6</text>
<text x="100.5" y="50.3">6</text>
<text x="162.5" y="52.8">1</text>
<text x="168.1" y="53.9">IN1</text>
<text x="179.2" y="53.9">OUT</text>
<text x="186.9" y="52.8">3</text>
<text x="322.5" y="53.1">F4</text>
<text x="322.5" y="50.5">F2</text>
<text x="330.6" y="48.8">I/O_5</text>
<text x="330.6" y="51.3">I/O_6</text>
<text x="330.6" y="53.9">I/O_7</text>
<text x="66" y="55.4">4</text>
<text x="71.6" y="56.4">IN2</text>
<text x="86.8" y="58" transform="rotate(-90 86.8 58)">TERMAL_PAD</text>
<text x="91.8" y="56.4">OUT2</text>
<text x="100.5" y="55.4">5</text>
<text x="162.5" y="55.4">2</text>
<text x="168.1" y="56.4">IN2</text>
<text x="322.5" y="58.2">G3</text>
<text x="322.5" y="55.6">G2</text>
<text x="330.6" y="56.4">I/O_8</text>
<text x="330.6" y="59">I/O_9</text>
<text x="85.7" y="63.5" transform="rotate(-90 85.7 63.5)">9</text>
<text x="322.5" y="65.8">J1</text>
<text x="322.5" y="63.2">H2</text>
<text x="322.5" y="60.7">H1</text>
<text x="330.6" y="61.5">I/O_10</text>
<text x="330.6" y="64">I/O_11</text>
<text x="322.5" y="70.9">J4</text>
<text x="322.5" y="68.3">J3</text>
<text x="330.6" y="66.6">I/O_12</text>
<text x="330.6" y="69.1">I/O_13</text>
<text x="330.6" y="71.7">I/O_14</text>
<text x="322.5" y="75.9">K2</text>
<text x="322.5" y="73.4">K1</text>
<text x="330.6" y="74.2">I/O_15</text>
<text x="330.6" y="76.7">I/O_16</text>
<text x="322.5" y="83.6">L2</text>
<text x="322.5" y="81">L1</text>
<text x="322.5" y="78.5">K3</text>
<text x="330.6" y="79.3">I/O_17</text>
<text x="330.6" y="81.8">I/O_18</text>
<text x="322.5" y="88.6">L5</text>
<text x="322.5" y="86.1">L4</text>
<text x="330.6" y="84.4">I/O_19</text>
<text x="330.6" y="86.9">I/O_20</text>
<text x="330.6" y="89.4">I/O_21</text>
<text x="322.5" y="93.7">M3</text>
<text x="322.5" y="91.2">M2</text>
<text x="330.6" y="92">I/O_22</text>
<text x="330.6" y="94.5">I/O_23</text>
<text x="139.7" y="100.3">MT48H32M16LFB4</text>
<text x="322.5" y="101.3">N3</text>
<text x="322.5" y="98.8">N2</text>
<text x="322.5" y="96.2">M4</text>
<text x="330.6" y="97.1">I/O_24</text>
<text x="330.6" y="99.6">I/O_25</text>
<text x="132" y="106.2">H7</text>
<text x="137.6" y="107.2">A0</text>
<text x="167.5" y="107.2">A1</text>
<text x="173.1" y="106.2">H8</text>
<text x="322.5" y="106.4">R1</text>
<text x="322.5" y="103.9">P1</text>
<text x="330.6" y="102.1">I/O_26</text>
<text x="330.6" y="104.7">I/O_27</text>
<text x="330.6" y="107.2">I/O_28</text>
<text x="132" y="113.8">H3</text>
<text x="132" y="111.2">J3</text>
<text x="132" y="108.7">J8</text>
<text x="137.6" y="109.8">A2</text>
<text x="137.6" y="112.3">A4</text>
<text x="167.5" y="109.8">A3</text>
<text x="167.5" y="112.3">A5</text>
<text x="173.1" y="113.8">H2</text>
<text x="173.1" y="111.2">J2</text>
<text x="173.1" y="108.7">J7</text>
<text x="322.5" y="111.5">R3</text>
<text x="322.5" y="108.9">R2</text>
<text x="330.6" y="109.8">I/O_29</text>
<text x="330.6" y="112.3">I/O_30</text>
<text x="132" y="118.8">H9</text>
<text x="132" y="116.3">H1</text>
<text x="137.6" y="114.8">A6</text>
<text x="137.6" y="117.4">A8</text>
<text x="137.6" y="119.9">A10</text>
<text x="166.5" y="119.9">A11</text>
<text x="167.5" y="114.8">A7</text>
<text x="167.5" y="117.4">A9</text>
<text x="173.1" y="118.8">G2</text>
<text x="173.1" y="116.3">G3</text>
<text x="322.5" y="116.6">T2</text>
<text x="322.5" y="114">T1</text>
<text x="322.5" y="119.1">N1</text>
<text x="330.6" y="119.9">VREFB2AN0</text>
<text x="330.6" y="114.8">I/O_31</text>
<text x="330.6" y="117.4">I/O_32</text>
<text x="132" y="123.9">B9</text>
<text x="132" y="121.4">G1</text>
<text x="137.6" y="122.5">A12</text>
<text x="137.6" y="125">DQ1</text>
<text x="166.5" y="122.5">DQ0</text>
<text x="166.5" y="125">DQ2</text>
<text x="173.1" y="123.9">B8</text>
<text x="173.1" y="121.4">A8</text>
<text x="132" y="131.5">E9</text>
<text x="132" y="129">D9</text>
<text x="132" y="126.5">C9</text>
<text x="137.6" y="127.5">DQ3</text>
<text x="137.6" y="130.1">DQ5</text>
<text x="166.5" y="127.5">DQ4</text>
<text x="166.5" y="130.1">DQ6</text>
<text x="173.1" y="131.5">E1</text>
<text x="173.1" y="129">D8</text>
<text x="173.1" y="126.5">C8</text>
<text x="132" y="136.6">C2</text>
<text x="132" y="134.1">D2</text>
<text x="137.6" y="132.6">DQ7</text>
<text x="137.6" y="135.1">DQ9</text>
<text x="137.6" y="137.7">DQ11</text>
<text x="165.4" y="135.1">DQ10</text>
<text x="165.4" y="137.7">DQ12</text>
<text x="166.5" y="132.6">DQ8</text>
<text x="173.1" y="136.6">C1</text>
<text x="173.1" y="134.1">D1</text>
<text x="132" y="141.7">A2</text>
<text x="132" y="139.2">B2</text>
<text x="137.6" y="140.2">DQ13</text>
<text x="137.6" y="142.8">DQ15</text>
<text x="165.4" y="140.2">DQ14</text>
<text x="166.5" y="142.8">BA0</text>
<text x="173.1" y="141.7">G7</text>
<text x="173.1" y="139.2">B1</text>
<text x="132" y="149.3">F9</text>
<text x="132" y="146.8">F7</text>
<text x="132" y="144.2">G8</text>
<text x="137.6" y="145.3">BA1</text>
<text x="137.6" y="147.8">CAS_N</text>
<text x="164.3" y="147.8">RAS_N</text>
<text x="165.4" y="145.3">CS_N</text>
<text x="173.1" y="149.3">E8</text>
<text x="173.1" y="146.8">F8</text>
<text x="173.1" y="144.2">G9</text>
<text x="132" y="154.4">F3</text>
<text x="132" y="151.9">F1</text>
<text x="137.6" y="150.4">WE_N</text>
<text x="137.6" y="152.9">UDQM</text>
<text x="137.6" y="155.5">CKE</text>
<text x="163.3" y="155.5">VDD_A9</text>
<text x="165.4" y="150.4">LDQM</text>
<text x="166.5" y="152.9">CLK</text>
<text x="173.1" y="154.4">A9</text>
<text x="173.1" y="151.9">F2</text>
<text x="360.6" y="154.7">N8</text>
<text x="368.7" y="155.5">I/O</text>
<text x="132" y="159.5">A7</text>
<text x="132" y="156.9">E7</text>
<text x="137.6" y="158">VDD_E7</text>
<text x="137.6" y="160.5">VDDQ_A7</text>
<text x="162.2" y="160.5">VDDQ_B3</text>
<text x="163.3" y="158">VDD_J9</text>
<text x="173.1" y="159.5">B3</text>
<text x="173.1" y="156.9">J9</text>
<text x="360.6" y="159.5">M7</text>
<text x="360.6" y="156.9">V2</text>
<text x="368.7" y="158">I/O_DATA5</text>
<text x="368.7" y="160.5">I/O_DATA6</text>
<text x="132" y="167.1">J1</text>
<text x="132" y="164.6">A1</text>
<text x="132" y="162">C7</text>
<text x="137.6" y="163.1">VDDQ_C7</text>
<text x="137.6" y="165.6">VSS_A1</text>
<text x="162.2" y="163.1">VDDQ_D3</text>
<text x="163.3" y="165.6">VSS_E3</text>
<text x="173.1" y="167.1">A3</text>
<text x="173.1" y="164.6">E3</text>
<text x="173.1" y="162">D3</text>
<text x="264.1" y="167.4">A6</text>
<text x="264.1" y="164.8">A5</text>
<text x="264.1" y="162.3">A4</text>
<text x="272.2" y="163.1">I/0_1</text>
<text x="272.2" y="165.6">I/0_2</text>
<text x="360.6" y="167.1">U7</text>
<text x="360.6" y="164.6">N7</text>
<text x="360.6" y="162">V3</text>
<text x="368.7" y="163.1">I/O_DATA7</text>
<text x="368.7" y="165.6">I/O_DATA8</text>
<text x="132" y="172.2">D7</text>
<text x="132" y="169.6">B7</text>
<text x="137.6" y="168.2">VSS_J1</text>
<text x="137.6" y="170.7">VSSQ_B7</text>
<text x="137.6" y="173.2">VSSQ_D7</text>
<text x="162.2" y="168.2">VSSQ_A3</text>
<text x="162.2" y="170.7">VSSQ_C3</text>
<text x="163.3" y="173.2">DNU_E2</text>
<text x="173.1" y="172.2">E2</text>
<text x="173.1" y="169.6">C3</text>
<text x="264.1" y="172.4">B3</text>
<text x="264.1" y="169.9">A7</text>
<text x="272.2" y="168.2">I/0_3</text>
<text x="272.2" y="170.7">I/0_4</text>
<text x="272.2" y="173.2">I/0_5</text>
<text x="360.6" y="172.2">T7</text>
<text x="360.6" y="169.6">M10</text>
<text x="368.7" y="168.2">I/O_DATA9</text>
<text x="368.7" y="170.7">I/O_DATA10</text>
<text x="368.7" y="173.2">I/O_DATA11</text>
<text x="264.1" y="177.5">B5</text>
<text x="264.1" y="175">B4</text>
<text x="272.2" y="175.8">I/0_6</text>
<text x="272.2" y="178.3">I/0_7</text>
<text x="360.6" y="179.8">M8</text>
<text x="360.6" y="177.3">P4</text>
<text x="360.6" y="175">N10</text>
<text x="368.7" y="175.8">I/O_DATA12</text>
<text x="368.7" y="178.3">I/O_DATA13</text>
<text x="264.1" y="185.1">C1</text>
<text x="264.1" y="182.6">B8</text>
<text x="264.1" y="180">B7</text>
<text x="272.2" y="180.9">I/0_8</text>
<text x="272.2" y="183.4">I/0_9</text>
<text x="272.2" y="185.9">I/0_10</text>
<text x="360.6" y="184.9">N11</text>
<text x="360.6" y="182.3">R4</text>
<text x="368.7" y="180.9">I/O_DATA14</text>
<text x="368.7" y="183.4">I/O_DATA15</text>
<text x="368.7" y="185.9">I/O_PR_DONE</text>
<text x="264.1" y="190.2">C3</text>
<text x="264.1" y="187.7">C2</text>
<text x="272.2" y="188.5">I/0_11</text>
<text x="272.2" y="191">I/0_12</text>
<text x="360.6" y="190.2">P8</text>
<text x="360.6" y="187.4">P11</text>
<text x="368.7" y="188.5">I/O_PR_ERROR</text>
<text x="368.7" y="191">I/O_PR_READY</text>
<text x="264.1" y="197.8">F7</text>
<text x="264.1" y="195.3">F6</text>
<text x="264.1" y="192.7">E8</text>
<text x="272.2" y="193.6">I/0_13</text>
<text x="272.2" y="196.1">I/0_14</text>
<text x="360.6" y="192.7">M9</text>
<text x="360.6" y="195.3">V5</text>
<text x="368.7" y="196.1">VREFB3AN0</text>
<text x="368.7" y="193.6">I/O_CLKUSR</text>
<text x="264.1" y="202.9">C7</text>
<text x="264.1" y="200.4">G6</text>
<text x="272.2" y="198.6">I/0_15</text>
<text x="272.2" y="201.2">I/0_16</text>
<text x="272.2" y="203.7">VREFB8AN0</text>
<text x="257.5" y="236.7">TITLE</text>
<text x="257.5" y="256">SIZE</text>
<text x="267.1" y="256">DWG NO</text>
<text x="406.6" y="256">REV</text>
<text x="206.7" y="265.4">DRAWN BY</text>
<text x="257.5" y="265.4">SCALE</text>
<text x="282.9" y="265.4">SHEET</text>
<text x="300.7" y="265.6">of</text>
</g>
</svg>
